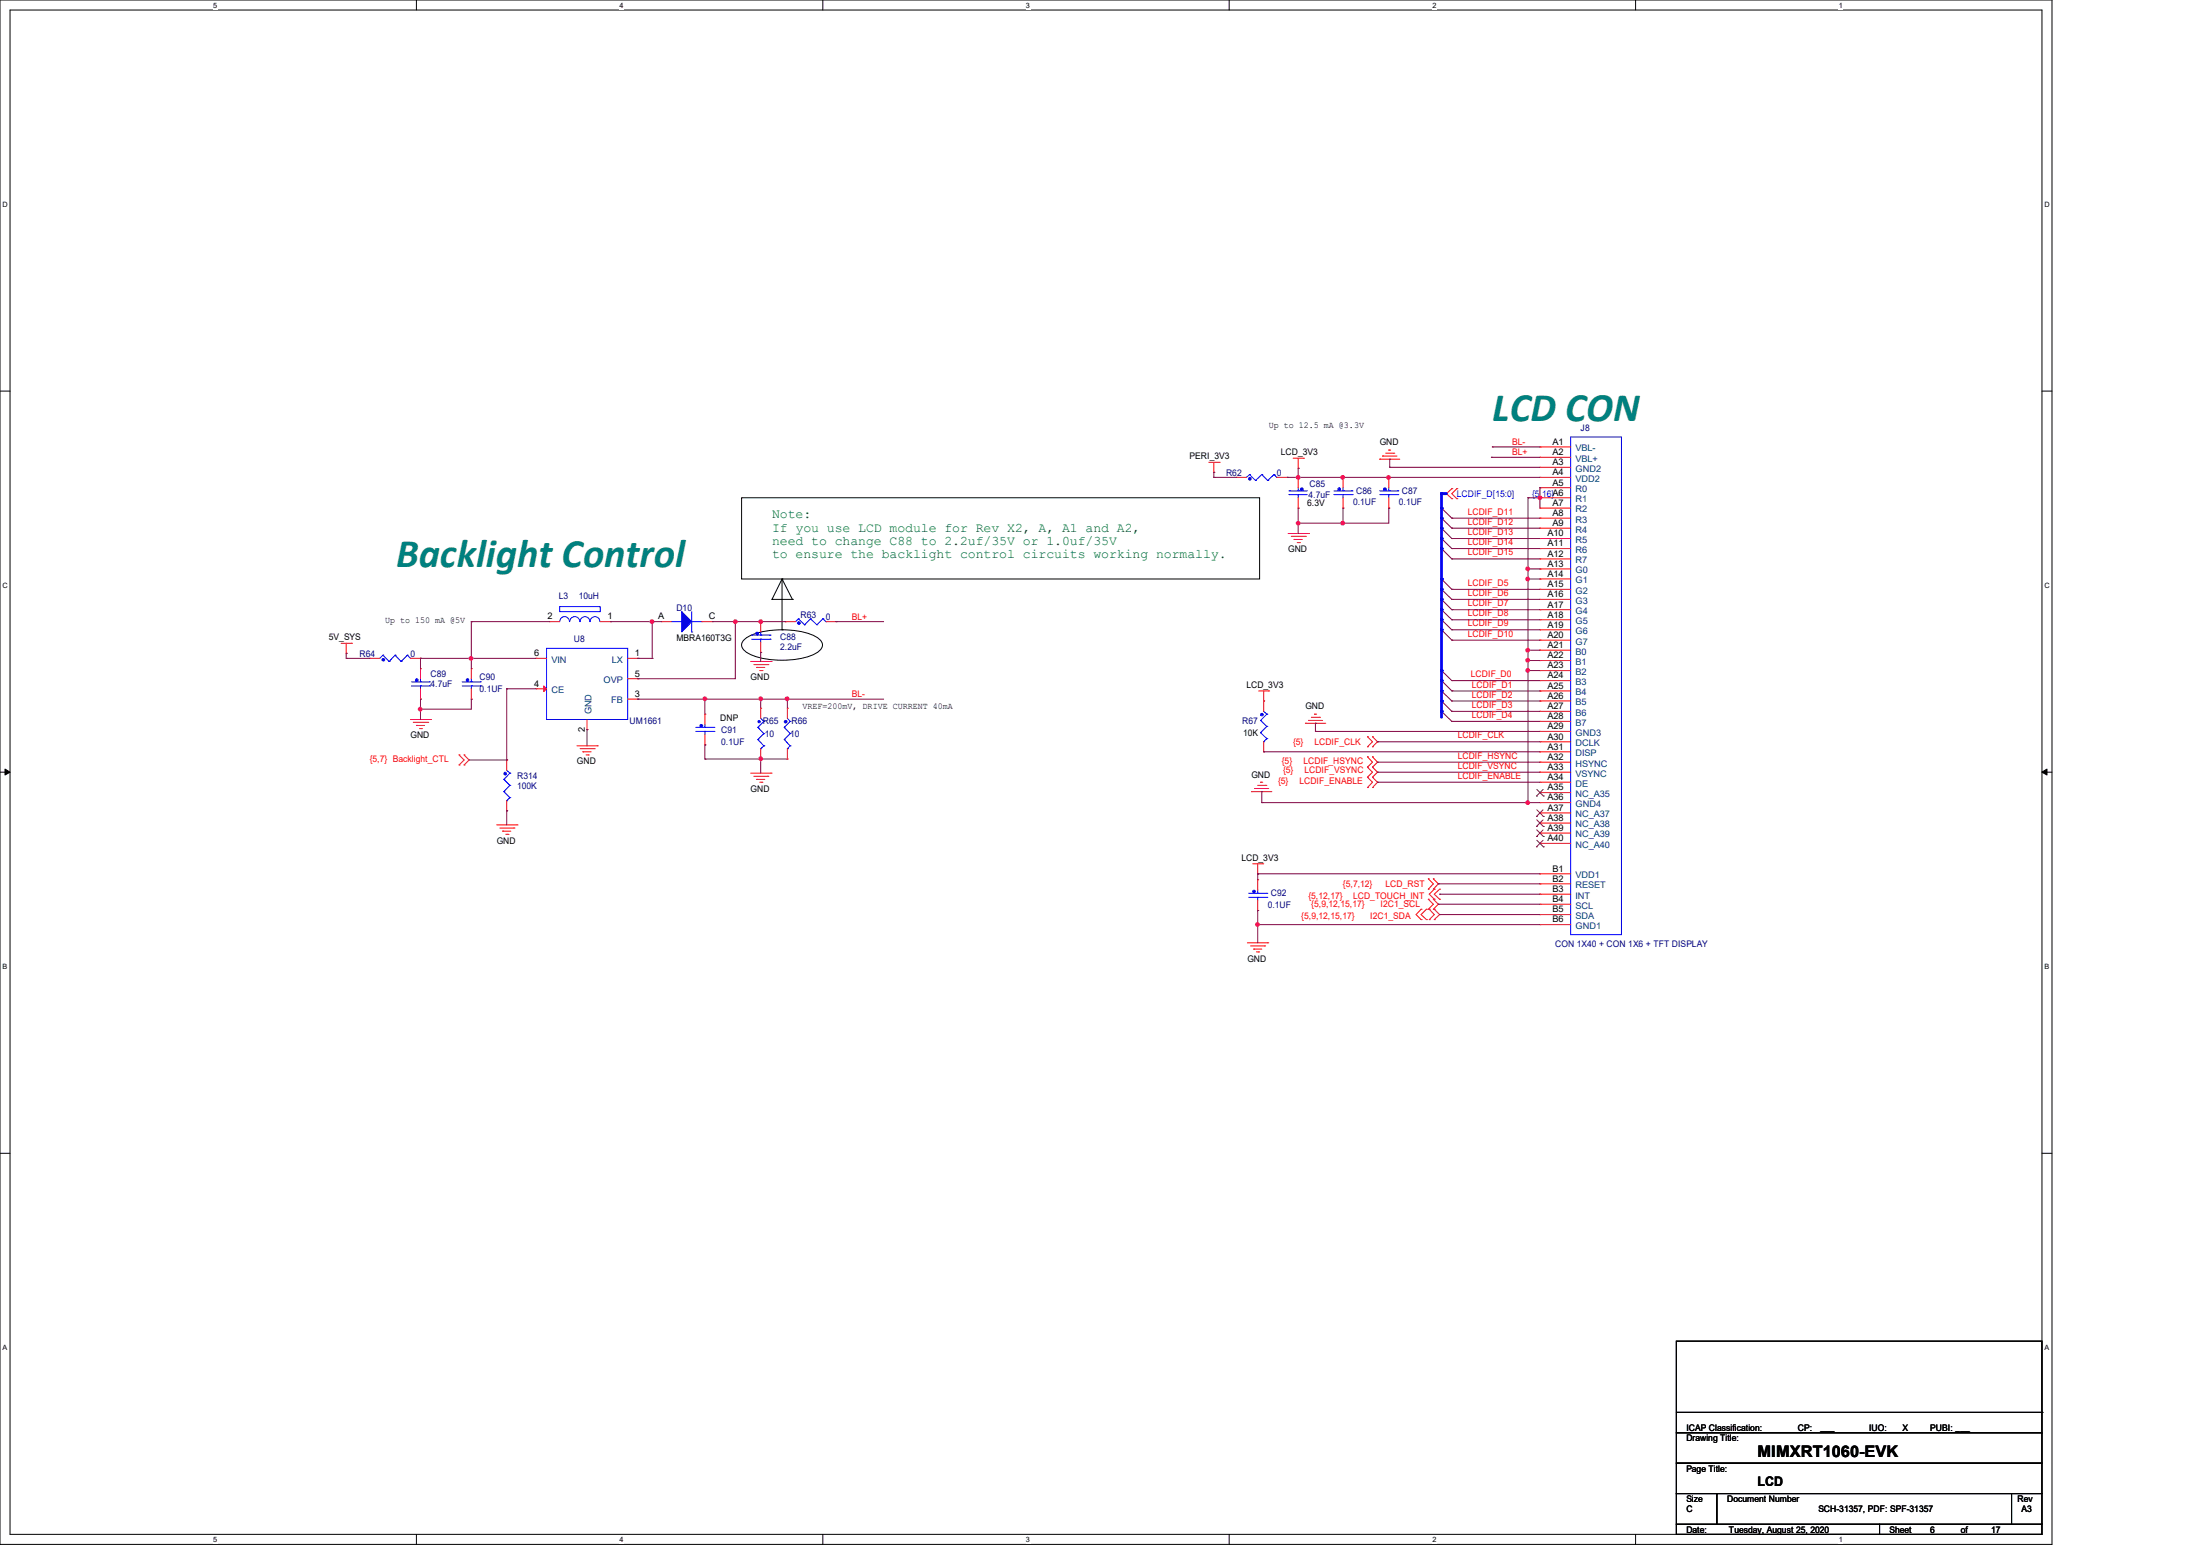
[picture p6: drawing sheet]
<svg xmlns="http://www.w3.org/2000/svg" width="297mm" height="210mm" viewBox="0 0 297 210" stroke-linecap="round" stroke-linejoin="round" font-family="sans-serif">
<path d="M0 0h277v208.4h-277zM1.4 1.4h274.3v205.7h-274.3z" fill="none" stroke="#000" stroke-width=".14"/>
<g fill="#fff">
<path d="M28.8 .1h.5v1.1h-.5z"/>
<path d="M28.8 207.2h.5v1.1h-.5z"/>
</g>
<path d="M56.2 0v1.4M56.2 207.1v1.3" fill="none" stroke="#000" stroke-width=".14"/>
<g fill="#fff">
<path d="M83.7 .1h.5v1.1h-.5z"/>
<path d="M83.7 207.2h.5v1.1h-.5z"/>
</g>
<path d="M111.1 0v1.4M111.1 207.1v1.3" fill="none" stroke="#000" stroke-width=".14"/>
<g fill="#fff">
<path d="M138.5 .1h.6v1.1h-.6z"/>
<path d="M138.5 207.2h.6v1.1h-.6z"/>
</g>
<path d="M165.9 0v1.4M165.9 207.1v1.3" fill="none" stroke="#000" stroke-width=".14"/>
<g fill="#fff">
<path d="M193.4 .1h.5v1.1h-.5z"/>
<path d="M193.4 207.2h.5v1.1h-.5z"/>
</g>
<path d="M220.8 0v1.4M220.8 207.1v1.3" fill="none" stroke="#000" stroke-width=".14"/>
<g fill="#fff">
<path d="M248.2 .1h.6v1.1h-.6z"/>
<path d="M248.2 207.2h.6v1.1h-.6z"/>
<path d="M.3 27.1h.8v1.1h-.8z"/>
<path d="M276 27.1h.7v1.1h-.7z"/>
<path d="M.3 78.5h.8v1.1h-.8z"/>
<path d="M276 78.5h.7v1.1h-.7z"/>
</g>
<path d="M0 52.8h1.4M275.7 52.8h1.3" fill="none" stroke="#000" stroke-width=".14"/>
<g fill="#fff">
<path d="M.3 129.9h.7v1.1h-.7z"/>
<path d="M276 129.9h.6v1.1h-.6z"/>
</g>
<path d="M0 104.2h1.4M275.7 104.2h1.3" fill="none" stroke="#000" stroke-width=".14"/>
<path d="M.7 103.8l.7 .4-.7 .4zM275.7 104.2l.7-.4v.8z" fill="#000" stroke="#000" stroke-width=".14"/>
<g fill="#fff">
<path d="M.3 181.4h.7v1.1h-.7z"/>
<path d="M276 181.4h.6v1.1h-.6z"/>
</g>
<g fill="none" stroke="#000" stroke-width=".14">
<path d="M100.1 67.2h70v10.9h-70zM105.6 78.1h.1M105.6 78.1l-1.4 2.8M105.6 78.1l1.4 2.8M105.6 78.1v6.9M100.5 86.3a8.4 8.4 0 0 1 5.1-1.3 8.4 8.4 0 0 1 5 1.3 .96 .96 0 0 1 0 1.6 8.4 8.4 0 0 1-5 1.2 8.4 8.4 0 0 1-5.1-1.2 .96 .96 0 0 1 0-1.6zM104.2 80.9h.1M104.2 80.9h2.8M105.6 85h.1M107 80.9h.1M0 155.7h1.4M275.7 155.7h1.3"/>
<path d="M226.3 193.4h49.4v4.1h-49.4zM226.3 197.5h49.4v4.1h-49.4zM226.3 181h49.4v12.4h-49.4zM226.3 190.6h49.4M275.7 190.6h.1M226.3 201.6h5.5v4.1h-5.5zM226.3 205.7h27.4v1.4h-27.4zM231.8 201.6h39.8v4.1h-39.8zM253.7 205.7h22v1.4h-22zM271.6 201.6h4.1v4.1h-4.1z"/>
</g>
<g fill="none" stroke="#f00" stroke-width=".14">
<path d="M163.2 62.4h1.4M163.9 63.8h.1M163.9 62.4v1.4M164.6 62.4h.1M166.9 64.4h.1M166.9 64.4h1.4M172.4 64.4h1.4M173.8 64.4h.1M173.9 72h2.8M174.3 72.4h1.9M174.6 61.8h1.4M174.7 72.8h.1"/>
<path d="M174.7 72.8h1.1M175.1 73.2h.3M175.3 63.2h.1M175.3 64.4h.1M175.3 68.6h.1M175.3 61.8v1.4M175.3 64.4v1.4M175.3 67.2v1.4M175.4 73.2h.1M176 61.8h.1M176.2 72.4h.1M176.7 72h.1"/>
<path d="M181.3 64.4h.1M181.3 68.6h.1M181.3 64.4v1.4M181.3 67.2v1.4M186.3 62h.1M186.3 62h2.7M186.6 61.6h.1M186.6 61.6h2M187.1 61.2h1.1M187.5 60.7h.1M187.5 64.4h.1M187.5 68.6h.1"/>
<path d="M187.5 60.7h.2M187.5 64.4v1.4M187.5 67.2v1.4M188.2 61.2h.1M196 66h.1M196 67.3h.1M196 66l-.7 .6 .7 .7M196.7 67.3h.1M196.7 66h.1M196.7 66l-.7 .6 .7 .7M207.9 60.3h.1M207.9 61.7h.1"/>
<path d="M207.9 63.1h.1M207.9 64.4h.1M207.9 65.8h.1M207.9 67.2h.1M207.9 68.6h.1M207.9 69.9h.1M207.9 71.3h.1M207.9 72.7h.1M207.9 74h.1M207.9 75.4h.1M207.9 76.8h.1M207.9 78.1h.1"/>
<path d="M207.9 79.5h.1M207.9 60.3h4.1M207.9 61.7h4.1M207.9 63.1h4.1M207.9 64.4h4.1M207.9 65.8h4.1M207.9 67.2h4.1M207.9 68.6h4.1M207.9 69.9h4.1M207.9 71.3h4.1M207.9 72.7h4.1M207.9 74h4.1"/>
<path d="M207.9 75.4h4.1M207.9 76.8h4.1M207.9 78.1h4.1M207.9 79.5h4.1M46.1 86.8h1.4M46.7 88.2h.1M46.7 86.8v1.4M47.5 86.8h.1M49.9 88.9h.1M49.9 88.9h1.4M55.4 97.1h2.7M55.4 88.9h1.4"/>
<path d="M55.8 97.5h1.9M56.2 97.9h.1M56.2 97.9h1.1M56.6 98.3h.3M56.8 88.9h.1M56.8 90.3h.1M56.8 94.4h.1M56.8 90.3v1.3M56.8 93v1.4M56.9 98.3h.1M57.7 97.5h.1M58.1 97.1h.1"/>
<path d="M63.6 90.3h.1M63.6 94.4h.1M63.6 90.3v1.3M63.6 93v1.4M72.4 93h.1M72.4 88.9h.1M72.4 88.9h1.4M72.4 93h1.4M74.2 83.9h.1M74.2 83.9h1.4M79.2 98.5h.1M79.2 97.1v1.4"/>
<path d="M81 83.9h1.4M82.4 83.9h.1M84.8 88.9h1.3M84.8 94.4h1.3M84.8 91.6h1.3M86.1 88.9h.1M86.1 94.4h.1M86.1 91.6h.1M89.3 83.9h.1M89.3 83.9h1.3M94.7 83.9h1.4M95.2 96.4h.1"/>
<path d="M95.2 96.4v1.4M95.2 99.1v1.4M96.1 83.9h.1M101.3 89.3h2.8M101.8 89.7h1.9M102.2 90.1h.1M102.2 90.1h1.1M102.6 90.5h.3M102.7 95.6h.1M102.7 83.9h.1M102.7 88.1h.1M102.7 83.9v1.4"/>
<path d="M102.7 86.7v1.4M102.7 95.6v1.3M102.9 90.5h.1M103.7 89.7h.1M104.1 89.3h.1M106 83.9h.1M106 83.9h1.4M106.3 95.6h.1M106.3 95.6v1.3M111.5 83.9h1.4M112.9 83.9h.1M169.9 93.3h1.4"/>
<path d="M170.6 94.6h.1M170.6 93.3v2.7M171.3 93.3h.1M176.2 97.6h.1M176.2 97.6h2.8M176.7 97.2h.1M176.7 97.2h1.9M177 96.8h1.1M177.5 96.4h.1M177.5 96.4h.3M178.1 96.8h.1M184.6 99.4h.1"/>
<path d="M184.6 99.4l.7 .7-.7 .7M185.3 99.4h.1M185.3 99.4l.7 .7-.7 .7M207.9 80.9h.1M207.9 82.3h.1M207.9 83.7h.1M207.9 85h.1M207.9 86.4h.1M207.9 87.8h.1M207.9 89.2h.1M207.9 90.5h.1M207.9 91.9h.1"/>
<path d="M207.9 93.3h.1M207.9 94.6h.1M207.9 96h.1M207.9 97.4h.1M207.9 98.7h.1M207.9 90.5h4.1M207.9 93.3h4.1M207.9 80.9h4.1M207.9 82.3h4.1M207.9 83.7h4.1M207.9 85h4.1M207.9 86.4h4.1"/>
<path d="M207.9 87.8h4.1M207.9 89.2h4.1M207.9 91.9h4.1M207.9 94.6h4.1M207.9 96h4.1M207.9 97.4h4.1M207.9 98.7h4.1M62 101.9h.1M62 103.3h.1M62 101.9l.7 .7-.7 .7M62.7 103.3h.1M62.7 101.9h.1"/>
<path d="M62.7 101.9l.6 .7-.6 .7M67.1 111.3h2.7M67.5 111.8h1.9M67.9 112.2h.1M67.9 112.2h1.1M68.3 112.6h.3M68.4 102.6h.1M68.4 109.4h.1M68.4 102.6v1.4M68.4 108.1v1.3M68.6 112.6h.1M69.4 111.8h.1"/>
<path d="M69.8 111.3h.1M77.9 100.7h2.7M78.3 101h1.9M78.7 101.5h.1M78.7 101.5h1.1M79.1 101.9h.3M79.4 101.9h.1M80.2 101h.1M80.6 100.7h.1M95.2 100.5h.1M101.3 104.4h2.8M101.8 104.8h1.9"/>
<path d="M102.2 105.2h.1M102.2 105.2h1.1M102.6 105.6h.3M102.7 102.4h.1M102.7 101v1.4M102.9 105.6h.1M103.7 104.8h.1M104.1 104.4h.1M106.3 102.4h.1M106.3 101v1.4M169 106.8h.1M169 106.8h2.7"/>
<path d="M169.1 116.6h1.4M169.4 106.4h.1M169.4 106.4h1.9M169.8 117.9h.1M169.8 118.7h.1M169.8 106h1.1M169.8 116.6v1.3M169.8 118.7v1.4M170.2 105.6h.1M170.2 105.6h.3M170.5 116.6h.1M170.6 101.5h.1"/>
<path d="M170.6 100.1v1.4M170.9 106h.1M184.6 100.8h.1M184.6 102.2h.1M184.6 103.5h.1M184.6 104.9h.1M184.6 106.3h.1M184.6 102.2l.7 .7-.7 .6M184.6 103.5l.7 .7-.7 .7M184.6 104.9l.7 .7-.7 .7M185.3 100.8h.1M185.3 103.5h.1"/>
<path d="M185.3 102.2h.1M185.3 104.9h.1M185.3 106.3h.1M185.3 102.2l.7 .7-.7 .6M185.3 103.5l.7 .7-.7 .7M185.3 104.9l.7 .7-.7 .7M192.8 118.6h.1M192.8 118.6l.7 .7-.7 .7M193.5 118.6h.1M193.5 118.6l.7 .7-.7 .7M207.9 100.1h.1M207.9 101.5h.1"/>
<path d="M207.9 102.9h.1M207.9 104.2h.1M207.9 105.6h.1M207.9 107h.1M207.9 108.3h.1M207.9 109.7h.1M207.9 111.1h.1M207.9 112.4h.1M207.9 113.8h.1M207.9 117.9h.1M207.9 119.3h.1M207.9 105.6h4.1"/>
<path d="M207.9 101.5h4.1M207.9 100.1h4.1M207.9 102.9h4.1M207.9 104.2h4.1M207.9 107h4.1M207.9 108.3h4.1M207.9 109.7h4.1M207.9 111.1h4.1M207.9 112.4h4.1M207.9 113.8h4.1M207.9 117.9h4.1M207.9 119.3h4.1"/>
<path d="M168.4 127.3h2.8M168.8 127.7h1.9M169.2 128.1h.1M169.2 128.1h1.1M169.6 128.5h.3M169.8 122.9h.1M169.8 121.5v1.4M169.9 128.5h.1M170.7 127.7h.1M171.2 127.3h.1M191.9 124.1h.1M191.9 122.7h.1"/>
<path d="M191.9 122.7l-.7 .7 .7 .7M192.6 122.7h.1M192.6 124.1h.1M192.6 122.7l-.7 .7 .7 .7M192.8 122.7h.1M192.8 121.4h.1M192.8 120h.1M192.8 121.4l.7 .6-.7 .7M193 122.7h.1M193 124.1h.1M193 122.7l.6 .7-.6 .7M193.5 121.4h.1"/>
<path d="M193.5 122.7h.1M193.5 120h.1M193.5 121.4l.7 .6-.7 .7M193.6 124.1h.1M193.6 122.7h.1M193.6 120h.1M193.6 121.4h.1M193.6 122.7l.8 .7-.8 .7M193.6 120l-.6 .7 .6 .7M194.4 120h.1M194.4 121.4h.1M194.4 120l-.8 .7 .8 .7"/>
<path d="M207.9 120.7h.1M207.9 122h.1M207.9 123.4h.1M207.9 124.8h.1M207.9 120.7h4.1M207.9 122h4.1M207.9 123.4h4.1M207.9 124.8h4.1"/>
</g>
<g fill="none" stroke="#800040" stroke-width=".14">
<path d="M175.3 63.2h.1M175.3 64.4h.1M175.3 70.6h.1M175.3 68.6h.1M175.3 63.2v1.2M175.3 68.6v3.4M175.3 64.4h6M181.3 68.6h.1M181.3 70.6h.1M181.3 68.6v2M187.5 68.6h.1M187.5 68.6v2h-12.2"/>
<path d="M187.6 63.1h.1M187.6 62h.1M187.6 63.1h20.3M187.6 62v1.1M194.6 68.6h.1M194.6 69.9h.1M194.6 71.3h.1M194.6 72.7h.1M194.6 74h.1M194.6 78.1h.1M194.6 79.5h.1M194.6 68.6l1.4 1.3"/>
<path d="M194.6 69.9l1.4 1.4M194.6 71.3l1.4 1.4M194.6 72.7l1.4 1.3M194.6 74l1.4 1.4M194.6 78.1l1.4 1.4M194.6 79.5l1.4 1.4M196 75.4h.1M196 74h.1M196 72.7h.1M196 71.3h.1M196 69.9h.1M196 79.5h.1"/>
<path d="M196 75.4h11.9M196 74h11.9M196 72.7h11.9M196 71.3h11.9M196 69.9h11.9M196 79.5h11.9M206.3 67.2h.1M206.3 76.8h.1M206.3 78.1h.1M206.3 67.2h1.6M206.3 67.2v41.1M206.3 76.8h1.6"/>
<path d="M206.3 78.1h1.6M207.9 65.8h.1M207.9 67.2h.1M207.9 65.8v2.8M177.6 98.7h.1M177.6 97.6h.1M177.6 98.7h30.3M177.6 97.6v1.1M194.6 80.9h.1M194.6 82.3h.1M194.6 83.7h.1M194.6 85h.1"/>
<path d="M194.6 90.5h.1M194.6 91.9h.1M194.6 93.3h.1M194.6 94.6h.1M194.6 96h.1M194.6 80.9l1.4 1.4M194.6 82.3l1.4 1.4M194.6 83.7l1.4 1.3M194.6 85l1.4 1.4M194.6 90.5l1.4 1.4M194.6 91.9l1.4 1.4M194.6 93.3l1.4 1.3"/>
<path d="M194.6 94.6l1.4 1.4M194.6 96l1.4 1.4M196 86.4h.1M196 85h.1M196 83.7h.1M196 82.3h.1M196 80.9h.1M196 86.4h11.9M196 85h11.9M196 83.7h11.9M196 82.3h11.9M196 80.9h11.9"/>
<path d="M206.3 89.2h.1M206.3 87.8h.1M206.3 90.5h.1M206.3 89.2h1.6M206.3 87.8h1.6M206.3 90.5h1.6M169.8 117.9h.1M169.8 117.9v.8M169.8 117.9h38.1M170.3 108.3h.1M170.3 106.8h.1M170.3 108.3h37.6"/>
<path d="M170.3 106.8v1.5M186 100.1h.1M186 102.9h.1M186 104.2h.1M186 105.6h.1M186 100.1h21.9M186 102.9h21.9M186 104.2h21.9M186 105.6h21.9M194.2 119.3h.1M194.2 119.3h13.7M206.3 108.3h.1"/>
<path d="M169.8 124.8h.1M169.8 122.9h.1M169.8 124.8h38.1M169.8 122.9v4.4M194.2 122h.1M194.2 122h13.7M194.4 123.4h.1M194.4 120.7h.1M194.4 123.4h13.5M194.4 120.7h13.5"/>
</g>
<g fill="none" stroke="#00f" stroke-width=".14">
<path d="M212 59h6.9v67.2h-6.9zM168.7 64.1h.1M168.7 64.1l-.4 .3M168.7 64.1l.8 .8M169.5 64.9h.1M170.3 64.1h.1M170.3 64.1l-.8 .8M170.3 64.1l.9 .8M171.2 64.9h.1M172 64.1h.1M172 64.1l-.8 .8M172 64.1l.4 .3"/>
<path d="M172.4 64.4h.1M174 66.8h.1M174 66.3h.1M174 66.8h2.5M174 66.3h2.5M175.3 66.8h.1M175.3 66.3h.1M175.3 65.8v.5M175.3 66.8v.4M180.1 66.8h2.4M180.1 66.3h2.4M181.3 66.8h.1"/>
<path d="M181.3 66.3h.1M181.3 65.8v.5M181.3 66.8v.4M182.5 66.8h.1M182.5 66.3h.1M186.3 66.8h2.4M186.3 66.3h2.4M187.5 66.8h.1M187.5 66.3h.1M187.5 65.8v.5M187.5 66.8v.4M188.7 66.8h.1"/>
<path d="M188.7 66.3h.1M51.7 88.4h.1M51.7 88.4l-.4 .5M51.7 88.4l.8 .9M52.5 89.3h.1M53.3 88.4h.1M53.3 88.4l-.8 .9M53.3 88.4l.8 .9M54.1 89.3h.1M55 88.4h.1M55 88.4l-.9 .9M55 88.4l.4 .5"/>
<path d="M55.4 88.9h.1M55.5 92.6h2.5M55.5 92h2.5M56.8 92.6h.1M56.8 92h.1M56.8 91.6v.4M56.8 92.6v.4M58 92.6h.1M58 92h.1M62.4 92.6h2.5M62.4 92h2.5M63.6 92.6h.1"/>
<path d="M63.6 92h.1M63.6 91.6v.4M63.6 92.6v.4M64.9 92.6h.1M64.9 92h.1M73.8 87.5h11v9.6h-11zM75.6 81.9h5.4v.6h-5.4zM75.6 83.9a.66 .66 0 0 1 .6-.7 .66 .66 0 0 1 .7 .7M76.9 83.9a.68 .68 0 0 1 .7-.7 .68 .68 0 0 1 .7 .7M78.3 83.9a.66 .66 0 0 1 .7-.7 .66 .66 0 0 1 .6 .7M79.7 83.9a.66 .66 0 0 1 .6-.7 .66 .66 0 0 1 .7 .7M90.6 83.9h1.4"/>
<path d="M92 83.9h.1M93.4 85.3h.1M93.4 82.5v2.8M93.4 83.9h1.3M93.9 98.7h2.5M93.9 98.2h2.5M94.7 83.9h.1M95.2 98.7h.1M95.2 98.2h.1M95.2 97.8v.4M95.2 98.7v.4M96.4 98.7h.1"/>
<path d="M96.4 98.2h.1M101.5 86.3h2.5M101.5 85.7h2.5M102.3 98.2h.1M102.3 99.8h.1M102.3 98.2l.8 .8M102.3 99.8l.8 .9M102.7 86.3h.1M102.7 85.7h.1M102.7 96.9l.4 .5M102.7 85.3v.4M102.7 86.3v.4"/>
<path d="M103.1 97.4h.1M103.1 99h.1M103.1 97.4l-.8 .8M103.1 99l-.8 .8M104 86.3h.1M104 85.7h.1M105.9 98.2h.1M105.9 99.8h.1M105.9 98.2l.8 .8M105.9 99.8l.8 .9M106.3 96.9l.4 .5M106.7 97.4h.1"/>
<path d="M106.7 99h.1M106.7 97.4l-.8 .8M106.7 99l-.8 .8M107.8 83.5h.1M107.8 83.5l-.4 .4M107.8 83.5l.8 .8M108.6 84.3h.1M109.4 83.5h.1M109.4 83.5l-.8 .8M109.4 83.5l.9 .8M110.3 84.3h.1M111.1 83.5h.1"/>
<path d="M111.1 83.5l-.8 .8M111.1 83.5l.4 .4M111.5 83.9h.1M170.2 97.2h.1M170.2 98.9h.1M170.2 97.2l.8 .8M170.2 98.9l.8 .8M170.6 96l.4 .4M171 96.4h.1M171 98h.1M171 99.7h.1M171 96.4l-.8 .8"/>
<path d="M171 98l-.8 .9M171 99.7l-.4 .4M68 105.2h.1M68 106.8h.1M68 105.2l.8 .8M68 106.8l.8 .9M68.4 108.1h.1M68.4 104l.4 .4M68.8 104.4h.1M68.8 106h.1M68.8 107.7h.1M68.8 104.4l-.8 .8"/>
<path d="M68.8 106l-.8 .8M68.8 107.7l-.4 .4M102.7 101h.1M103.1 100.7h.1M103.1 100.7l-.4 .3M106.3 101h.1M106.7 100.7h.1M106.7 100.7l-.4 .3M170.6 100.1h.1M168.6 121.1h2.4M168.6 120.6h2.4M169.8 121.1h.1"/>
<path d="M169.8 120.6h.1M169.8 120.1v.5M169.8 121.1v.4M171 121.1h.1M171 120.6h.1"/>
</g>
<g fill="#00f" stroke="#00f" stroke-width=".14">
<path d="M92 82.5l1.4 1.4-1.4 1.4z"/>
<path d="M102.4 97.3h.2v.2h-.2z" fill-rule="evenodd"/>
<circle cx="51.8" cy="89.1" r=".18"/>
<circle cx="68.2" cy="104.4" r=".18"/>
<circle cx="106.1" cy="97.4" r=".18"/>
<circle cx="175.8" cy="66" r=".18"/>
<circle cx="168.7" cy="64.6" r=".18"/>
<circle cx="170.4" cy="96.5" r=".18"/>
<circle cx="180.8" cy="66" r=".18"/>
<circle cx="187" cy="66" r=".18"/>
<circle cx="56.2" cy="91.8" r=".18"/>
<circle cx="169.3" cy="120.3" r=".18"/>
<circle cx="63.1" cy="91.8" r=".18"/>
<circle cx="107.9" cy="84.1" r=".18"/>
<circle cx="94.7" cy="98" r=".18"/>
<circle cx="102.2" cy="85.5" r=".18"/>
</g>
<g fill="none" stroke="#804000" stroke-width=".14">
<path d="M207.4 107.4h.1M207.4 110.2h.1M207.4 111.5h.1M207.4 112.9h.1M207.4 114.3h.1M207.5 106.6l.9 .8M207.5 109.3l.9 .9M207.5 110.7l.9 .8M207.5 112l.9 .9M207.5 113.4l.9 .9M208.3 106.6l-.9 .8M208.3 109.3l-.9 .9"/>
<path d="M208.3 110.7l-.9 .8M208.3 112l-.9 .9M208.3 113.4l-.9 .9M208.4 107.4h.1M208.4 110.2h.1M208.4 111.5h.1M208.4 112.9h.1M208.4 114.3h.1"/>
</g>
<path d="M73.4 92.6l.4 .4-.4 .3z" fill="#f00" stroke="#f00" stroke-width=".14"/>
<g fill="#f0f" stroke="#f0f" stroke-width=".14">
<circle cx="181.3" cy="64.4" r=".25"/>
<circle cx="175.3" cy="70.6" r=".25"/>
<circle cx="181.3" cy="70.6" r=".25"/>
<circle cx="169.8" cy="124.8" r=".25"/>
<circle cx="207.9" cy="67.2" r=".25"/>
<circle cx="206.2" cy="89.1" r=".25"/>
<circle cx="206.2" cy="76.8" r=".25"/>
<circle cx="206.2" cy="87.8" r=".25"/>
<circle cx="206.2" cy="78.1" r=".25"/>
<circle cx="206.2" cy="108.3" r=".25"/>
<circle cx="206.2" cy="90.5" r=".25"/>
</g>
<path d="M194.6 66.6v2" fill="none" stroke="#00f" stroke-width=".38"/>
<circle cx="194.6" cy="66.6" r=".19" fill="#00f"/>
<path d="M194.6 69.9v1.4" fill="none" stroke="#00f" stroke-width=".38"/>
<circle cx="194.6" cy="69.9" r=".19" fill="#00f"/>
<path d="M194.6 71.3v1.4" fill="none" stroke="#00f" stroke-width=".38"/>
<circle cx="194.6" cy="71.3" r=".19" fill="#00f"/>
<path d="M194.6 72.7v1.3" fill="none" stroke="#00f" stroke-width=".38"/>
<circle cx="194.6" cy="72.7" r=".19" fill="#00f"/>
<path d="M194.6 74v4.1" fill="none" stroke="#00f" stroke-width=".38"/>
<circle cx="194.6" cy="74" r=".19" fill="#00f"/>
<path d="M194.6 78.1v1.4" fill="none" stroke="#00f" stroke-width=".38"/>
<circle cx="194.6" cy="78.1" r=".19" fill="#00f"/>
<path d="M194.6 79.5v1.4" fill="none" stroke="#00f" stroke-width=".38"/>
<circle cx="194.6" cy="79.5" r=".19" fill="#00f"/>
<path d="M194.6 80.9v1.4" fill="none" stroke="#00f" stroke-width=".38"/>
<circle cx="194.6" cy="80.9" r=".19" fill="#00f"/>
<path d="M194.6 82.3v1.4" fill="none" stroke="#00f" stroke-width=".38"/>
<circle cx="194.6" cy="82.3" r=".19" fill="#00f"/>
<path d="M194.6 83.7v1.3" fill="none" stroke="#00f" stroke-width=".38"/>
<circle cx="194.6" cy="83.7" r=".19" fill="#00f"/>
<path d="M194.6 66.6h.7" fill="none" stroke="#00f" stroke-width=".38"/>
<circle cx="194.6" cy="66.6" r=".19" fill="#00f"/>
<g fill="none" stroke="#800040" stroke-width=".14">
<path d="M163.9 63.8h.1M163.9 64.4h.1M163.9 64.4h3M163.9 63.8v.6M181.3 64.4h.1M181.3 64.4h26.6M187.5 64.4h.1M201.3 61.7h.1M201.3 61.7h6.6M201.5 60.3h.1M201.5 60.3h6.4M46.7 88.2h.1"/>
<path d="M46.7 88.9h.1M46.7 88.9h3.2M46.7 88.2v.7M56.8 95.7h.1M56.8 88.9h.1M56.8 94.4h.1M56.8 88.9v1.4M56.8 94.4v2.7M56.8 88.9h15.6M63.6 94.4h.1M63.6 88.9h.1M63.6 83.9h.1"/>
<path d="M63.6 94.4v1.3h-6.8M63.6 83.9v6.4M63.6 83.9h10.6M79.2 98.5h.1M79.2 98.5v2.2M82.4 83.9h.1M82.4 83.9h5.7M86.1 91.6h.1M86.1 94.4h.1M86.1 94.4h20.2M95.2 94.4h.1M95.2 94.4v2"/>
<path d="M96.1 83.9h6.6M99.3 83.9h.1M99.3 83.9v7.7h-13.2M102.7 83.9h.1M102.7 88.1h.1M102.7 94.4h.1M102.7 88.1v1.2M112.9 83.9h.1M112.9 83.9h6.4M63.3 102.6h5.1M68.4 102.6h.1M95.2 100.5h.1"/>
<path d="M95.2 102.4h.1M95.2 100.5v1.9M95.2 102.4h7.5M102.7 102.4h.1M102.7 102.4v2M170.6 101.5h.1M170.6 101.5h37.3"/>
</g>
<g fill="#f0f" stroke="#f0f" stroke-width=".14">
<circle cx="56.7" cy="95.7" r=".25"/>
<circle cx="63.6" cy="88.9" r=".25"/>
<circle cx="88" cy="83.9" r=".25"/>
<circle cx="99.3" cy="83.9" r=".25"/>
<circle cx="95.2" cy="94.3" r=".25"/>
<circle cx="106.3" cy="94.3" r=".25"/>
<circle cx="102.7" cy="94.3" r=".25"/>
<circle cx="187.5" cy="64.4" r=".25"/>
</g>
<path d="M194.6 85v5.5" fill="none" stroke="#00f" stroke-width=".38"/>
<circle cx="194.6" cy="85" r=".19" fill="#00f"/>
<path d="M194.6 68.6v1.3" fill="none" stroke="#00f" stroke-width=".38"/>
<circle cx="194.6" cy="68.6" r=".19" fill="#00f"/>
<path d="M196 91.9h.1M196 91.9h11.9" fill="none" stroke="#800040" stroke-width=".14"/>
<path d="M194.6 90.5v1.4" fill="none" stroke="#00f" stroke-width=".38"/>
<circle cx="194.6" cy="90.5" r=".19" fill="#00f"/>
<path d="M194.6 91.9v1.4" fill="none" stroke="#00f" stroke-width=".38"/>
<circle cx="194.6" cy="91.9" r=".19" fill="#00f"/>
<path d="M196 93.3h.1M196 93.3h11.9" fill="none" stroke="#800040" stroke-width=".14"/>
<path d="M194.6 93.3v1.3" fill="none" stroke="#00f" stroke-width=".38"/>
<circle cx="194.6" cy="93.3" r=".19" fill="#00f"/>
<path d="M196 94.6h.1M196 96h.1M196 94.6h11.9M196 96h11.9" fill="none" stroke="#800040" stroke-width=".14"/>
<path d="M194.6 94.6v1.4" fill="none" stroke="#00f" stroke-width=".38"/>
<circle cx="194.6" cy="94.6" r=".19" fill="#00f"/>
<path d="M194.6 96v.8" fill="none" stroke="#00f" stroke-width=".38"/>
<circle cx="194.6" cy="96" r=".19" fill="#00f"/>
<g fill="none" stroke="#800040" stroke-width=".14">
<path d="M173.8 64.4h.1M173.8 64.4h1.5M68.4 93h.1M68.4 93h4M68.4 93v9.6M86.1 88.9h.1M86.1 88.9h2M88.1 83.9h.1M88.1 88.9h.1M88.1 83.9h1.2M88.1 83.9v5M102.7 94.4h.1"/>
<path d="M102.7 94.4v1.2M102.7 83.9h3.3M106 83.9h.1M106.3 94.4h.1M106.3 94.4v1.2M106.3 94.4h13M196 97.4h.1M196 97.4h11.9M68.4 109.4h.1M68.4 109.4v1.9M102.7 102.4h.1M102.7 102.4h3.6"/>
</g>
<g fill="#f0f" stroke="#f0f" stroke-width=".14">
<circle cx="102.7" cy="102.4" r=".25"/>
<circle cx="175.3" cy="64.4" r=".25"/>
<circle cx="102.7" cy="83.9" r=".25"/>
<circle cx="181.3" cy="64.4" r=".25"/>
<circle cx="175.3" cy="70.6" r=".25"/>
<circle cx="181.3" cy="70.6" r=".25"/>
<circle cx="169.8" cy="124.8" r=".25"/>
<circle cx="207.9" cy="67.2" r=".25"/>
<circle cx="206.2" cy="89.1" r=".25"/>
<circle cx="206.2" cy="76.8" r=".25"/>
<circle cx="206.2" cy="87.8" r=".25"/>
<circle cx="206.2" cy="78.1" r=".25"/>
<circle cx="206.2" cy="108.3" r=".25"/>
<circle cx="206.2" cy="90.5" r=".25"/>
<circle cx="56.7" cy="95.7" r=".25"/>
<circle cx="63.6" cy="88.9" r=".25"/>
<circle cx="88" cy="83.9" r=".25"/>
<circle cx="99.3" cy="83.9" r=".25"/>
<circle cx="95.2" cy="94.3" r=".25"/>
<circle cx="106.3" cy="94.3" r=".25"/>
<circle cx="102.7" cy="94.3" r=".25"/>
<circle cx="187.5" cy="64.4" r=".25"/>
</g>
<g font-size="5.5" fill="#008080">
<text x="201.5" y="56.8">LCD CON</text>
<text x="53.5" y="76.5">Backlight Control</text>
</g>
<text font-size="2.2" x="237.3" y="196.6">MIMXRT1060-EVK</text>
<g font-size="1.8" fill="#008000">
<text x="104.2" y="70">Note:</text>
<text x="104.2" y="71.8">If you use LCD module for Rev X2, A, A1 and A2,</text>
<text x="104.2" y="73.5">need to change C88 to 2.2uf/35V or 1.0uf/35V</text>
<text x="104.2" y="75.3">to ensure the backlight control circuits working normally.</text>
</g>
<text font-size="1.8" x="237.3" y="200.5">LCD</text>
<g font-size="1.2">
<text x="171.3" y="57.8">Up to 12.5 mA @3.3V</text>
<text x="160.6" y="61.9">PERI_3V3</text>
<text x="172.9" y="61.5">LCD_3V3</text>
<text x="186.3" y="60.1">GND</text>
<text x="209.6" y="60">A1</text>
<text x="209.6" y="61.4">A2</text>
<text x="209.6" y="62.8">A3</text>
<text x="209.6" y="64.1">A4</text>
<text x="209.6" y="65.5">A5</text>
<text x="176.5" y="68.3">6.3V</text>
<text x="209.6" y="68.3">A7</text>
<text x="209.6" y="69.6">A8</text>
<text x="209.6" y="71">A9</text>
<text x="173.9" y="74.5">GND</text>
<text x="208.9" y="72.4">A10</text>
<text x="208.9" y="73.7">A11</text>
<text x="208.9" y="75.1">A12</text>
<text x="208.9" y="76.5">A13</text>
<text x="208.9" y="77.9">A14</text>
<text x="73.9" y="83.6">2</text>
<text x="82" y="83.6">1</text>
<text x="88.9" y="83.6">A</text>
<text x="95.7" y="83.6">C</text>
<text x="208.9" y="79.2">A15</text>
<text x="208.9" y="80.6">A16</text>
<text x="208.9" y="82">A17</text>
<text x="208.9" y="83.4">A18</text>
<text x="44.4" y="86.3">5V_SYS</text>
<text x="52" y="84.1">Up to 150 mA @5V</text>
<text x="72.1" y="88.6">6</text>
<text x="85.7" y="88.6">1</text>
<text x="91.3" y="86.6">MBRA160T3G</text>
<text x="208.9" y="84.7">A19</text>
<text x="208.9" y="86.1">A20</text>
<text x="208.9" y="87.5">A21</text>
<text x="208.9" y="88.9">A22</text>
<text x="72.1" y="92.7">4</text>
<text x="85.7" y="94.1">3</text>
<text x="85.7" y="91.3">5</text>
<text x="101.3" y="91.8">GND</text>
<text x="108.3" y="95.6">VREF=200mV, DRIVE CURRENT 40mA</text>
<text x="168.3" y="92.9">LCD_3V3</text>
<text x="176.2" y="95.8">GND</text>
<text x="208.9" y="90.2">A23</text>
<text x="208.9" y="91.6">A24</text>
<text x="208.9" y="93">A25</text>
<text x="208.9" y="94.3">A26</text>
<text x="208.9" y="95.7">A27</text>
<text x="55.4" y="99.6">GND</text>
<text x="79" y="98.8" transform="rotate(-90 79 98.8)">2</text>
<text x="97.2" y="97.3">DNP</text>
<text x="167.8" y="99.3">10K</text>
<text x="208.9" y="97.1">A28</text>
<text x="208.9" y="98.4">A29</text>
<text x="208.9" y="99.8">A30</text>
<text x="208.9" y="101.2">A31</text>
<text x="77.9" y="103.2">GND</text>
<text x="101.3" y="106.9">GND</text>
<text x="168.9" y="104.9">GND</text>
<text x="208.9" y="102.6">A32</text>
<text x="208.9" y="103.9">A33</text>
<text x="208.9" y="105.3">A34</text>
<text x="208.9" y="106.7">A35</text>
<text x="67.1" y="113.9">GND</text>
<text x="208.9" y="108">A36</text>
<text x="208.9" y="109.4">A37</text>
<text x="208.9" y="110.8">A38</text>
<text x="208.9" y="112.1">A39</text>
<text x="208.9" y="113.5">A40</text>
<text x="167.6" y="116.2">LCD_3V3</text>
<text x="209.6" y="117.6">B1</text>
<text x="209.6" y="119">B2</text>
<text x="209.6" y="120.4">B3</text>
<text x="209.6" y="121.7">B4</text>
<text x="209.6" y="123.1">B5</text>
<text x="209.6" y="124.5">B6</text>
<text x="168.4" y="129.8">GND</text>
<text x="227.7" y="194.5">Drawing Title:</text>
<text x="227.7" y="193.2">ICAP Classification:</text>
<text x="242.7" y="193.2">CP:</text>
<text x="245.8" y="193">___</text>
<text x="252.3" y="193.2">IUO:</text>
<text x="256.2" y="193.2">_X_</text>
<text x="260.6" y="193.2">PUBI: ___</text>
<text x="227.7" y="202.7">Size</text>
<text x="227.7" y="198.6">Page Title:</text>
<text x="233.2" y="202.7">Document Number</text>
<text x="272.4" y="202.7">Rev</text>
<text x="227.7" y="206.9">Date:</text>
<text x="227.7" y="204.1">C</text>
<text x="233.4" y="206.9">Tuesday, August 25, 2020</text>
<text x="245.5" y="204.1">SCH-31357, PDF: SPF-31357</text>
<text x="255.1" y="206.9">Sheet</text>
<text x="260.6" y="206.9">6</text>
<text x="264.7" y="206.9">of</text>
<text x="268.8" y="206.9">17</text>
<text x="272.9" y="204.1">A3</text>
</g>
<g font-size="1.2" fill="#000080">
<text x="213.4" y="58.2">J8</text>
<text x="165.5" y="64.2">R62</text>
<text x="172.4" y="64.2">0</text>
<text x="176.8" y="65.7">C85</text>
<text x="176.7" y="67.2">4.7uF</text>
<text x="182.7" y="68.2">0.1UF</text>
<text x="183.1" y="66.7">C86</text>
<text x="188.8" y="68.2">0.1UF</text>
<text x="189.3" y="66.7">C87</text>
<text x="75.4" y="80.8">L3</text>
<text x="78.1" y="80.8">10uH</text>
<text x="91.3" y="82.5">D10</text>
<text x="108.1" y="83.4">R63</text>
<text x="111.5" y="83.7">0</text>
<text x="48.6" y="88.6">R64</text>
<text x="55.4" y="88.6">0</text>
<text x="77.5" y="86.7">U8</text>
<text x="105.3" y="86.4">C88</text>
<text x="105.3" y="87.7">2.2uF</text>
<text x="58.1" y="91.4">C89</text>
<text x="58.1" y="92.8">4.7uF</text>
<text x="64.7" y="91.8">C90</text>
<text x="64.7" y="93.4">0.1UF</text>
<text x="85" y="97.7">UM1661</text>
<text x="97.4" y="98.9">C91</text>
<text x="97.4" y="100.6">0.1UF</text>
<text x="103" y="97.7">R65</text>
<text x="103.2" y="99.5">10</text>
<text x="106.7" y="99.5">10</text>
<text x="106.8" y="97.7">R66</text>
<text x="167.7" y="97.7">R67</text>
<text x="69.8" y="105.1">R314</text>
<text x="69.8" y="106.5">100K</text>
<text x="171.1" y="122.5">0.1UF</text>
<text x="171.6" y="121">C92</text>
<text x="210" y="127.8">CON 1X40 + CON 1X6 + TFT DISPLAY</text>
</g>
<g font-size="1.2" fill="#f00">
<text x="204.2" y="61.5">BL+</text>
<text x="204.2" y="60.1">BL-</text>
<text x="198.2" y="70.8">LCDIF_D12</text>
<text x="198.2" y="69.5">LCDIF_D11</text>
<text x="198.2" y="75">LCDIF_D15</text>
<text x="198.2" y="73.6">LCDIF_D14</text>
<text x="198.2" y="72.2">LCDIF_D13</text>
<text x="115" y="83.6">BL+</text>
<text x="198.2" y="83.2">LCDIF_D8</text>
<text x="198.2" y="81.8">LCDIF_D7</text>
<text x="198.2" y="80.4">LCDIF_D6</text>
<text x="198.2" y="79.1">LCDIF_D5</text>
<text x="198.2" y="85.9">LCDIF_D10</text>
<text x="198.2" y="84.5">LCDIF_D9</text>
<text x="115" y="94.1">BL-</text>
<text x="198.6" y="91.4">LCDIF_D0</text>
<text x="198.7" y="92.8">LCDIF_D1</text>
<text x="198.7" y="94.1">LCDIF_D2</text>
<text x="198.7" y="95.5">LCDIF_D3</text>
<text x="174.6" y="100.6">{5}</text>
<text x="177.5" y="100.6">LCDIF_CLK</text>
<text x="196.8" y="99.7">LCDIF_CLK</text>
<text x="198.7" y="96.9">LCDIF_D4</text>
<text x="49.9" y="102.9">{5,7} Backlight_CTL</text>
<text x="172.5" y="105.8">{5}</text>
<text x="173.1" y="103.2">{5}</text>
<text x="173.2" y="104.4">{5}</text>
<text x="175.4" y="105.8">LCDIF_ENABLE</text>
<text x="176" y="103.2">LCDIF_HSYNC</text>
<text x="176.1" y="104.4">LCDIF_VSYNC</text>
<text x="196.8" y="102.4">LCDIF_HSYNC</text>
<text x="196.8" y="103.8">LCDIF_VSYNC</text>
<text x="196.8" y="105.1">LCDIF_ENABLE</text>
<text x="181.3" y="119.8">{5,7,12}</text>
<text x="187.1" y="119.8">LCD_RST</text>
<text x="175.7" y="124">{5,9,12,15,17}</text>
<text x="176.7" y="121.3">{5,12,17}</text>
<text x="177" y="122.4">{5,9,12,15,17}</text>
<text x="182.7" y="121.3">LCD_TOUCH_INT</text>
<text x="185" y="124">I2C1_SDA</text>
<text x="186.4" y="122.4">I2C1_SCL</text>
</g>
<g font-size="1.2" fill="#004080">
<text x="212.7" y="60.9">VBL-</text>
<text x="212.7" y="62.3">VBL+</text>
<text x="212.7" y="63.7">GND2</text>
<text x="212.7" y="65">VDD2</text>
<text x="212.7" y="66.4">R0</text>
<text x="212.7" y="67.8">R1</text>
<text x="212.7" y="69.2">R2</text>
<text x="212.7" y="70.5">R3</text>
<text x="212.7" y="71.9">R4</text>
<text x="212.7" y="73.3">R5</text>
<text x="212.7" y="74.6">R6</text>
<text x="212.7" y="76">R7</text>
<text x="212.7" y="77.4">G0</text>
<text x="212.7" y="78.7">G1</text>
<text x="212.7" y="80.1">G2</text>
<text x="212.7" y="81.5">G3</text>
<text x="212.7" y="82.9">G4</text>
<text x="74.5" y="89.4">VIN</text>
<text x="82.6" y="89.4">LX</text>
<text x="212.7" y="84.2">G5</text>
<text x="212.7" y="85.6">G6</text>
<text x="212.7" y="87">G7</text>
<text x="212.7" y="88.3">B0</text>
<text x="212.7" y="89.7">B1</text>
<text x="74.5" y="93.6">CE</text>
<text x="81.5" y="92.2">OVP</text>
<text x="82.5" y="95">FB</text>
<text x="212.7" y="91.1">B2</text>
<text x="212.7" y="92.5">B3</text>
<text x="212.7" y="93.9">B4</text>
<text x="212.7" y="95.2">B5</text>
<text x="79.8" y="96.4" transform="rotate(-90 79.8 96.4)">GND</text>
<text x="212.7" y="96.6">B6</text>
<text x="212.7" y="98">B7</text>
<text x="212.7" y="99.3">GND3</text>
<text x="212.7" y="100.7">DCLK</text>
<text x="212.7" y="102.1">DISP</text>
<text x="212.7" y="103.5">HSYNC</text>
<text x="212.7" y="104.8">VSYNC</text>
<text x="212.7" y="106.2">DE</text>
<text x="212.7" y="107.6">NC_A35</text>
<text x="212.7" y="108.9">GND4</text>
<text x="212.7" y="110.3">NC_A37</text>
<text x="212.7" y="111.7">NC_A38</text>
<text x="212.7" y="113">NC_A39</text>
<text x="212.7" y="114.4">NC_A40</text>
<text x="212.7" y="118.5">VDD1</text>
<text x="212.7" y="119.9">RESET</text>
<text x="212.7" y="121.3">INT</text>
<text x="212.7" y="122.6">SCL</text>
<text x="212.7" y="124">SDA</text>
<text x="212.7" y="125.4">GND1</text>
</g>
<g font-size="1.2" fill="#00f">
<text x="196.7" y="67.1">LCDIF_D[15:0]</text>
<text x="206.8" y="67.1">{5,16}A6</text>
</g>
<g font-size="1">
<text x="28.8" y="1">5</text>
<text x="83.7" y="1">4</text>
<text x="138.5" y="1">3</text>
<text x="193.4" y="1">2</text>
<text x="248.2" y="1">1</text>
<text x=".3" y="27.9">D</text>
<text x="276" y="27.9">D</text>
<text x=".3" y="79.4">C</text>
<text x="276" y="79.4">C</text>
<text x=".3" y="130.8">B</text>
<text x="276" y="130.8">B</text>
<text x=".3" y="182.2">A</text>
<text x="276" y="182.2">A</text>
<text x="28.8" y="208.1">5</text>
<text x="83.7" y="208.1">4</text>
<text x="138.5" y="208.1">3</text>
<text x="193.4" y="208.1">2</text>
<text x="248.2" y="208.1">1</text>
</g>
</svg>
